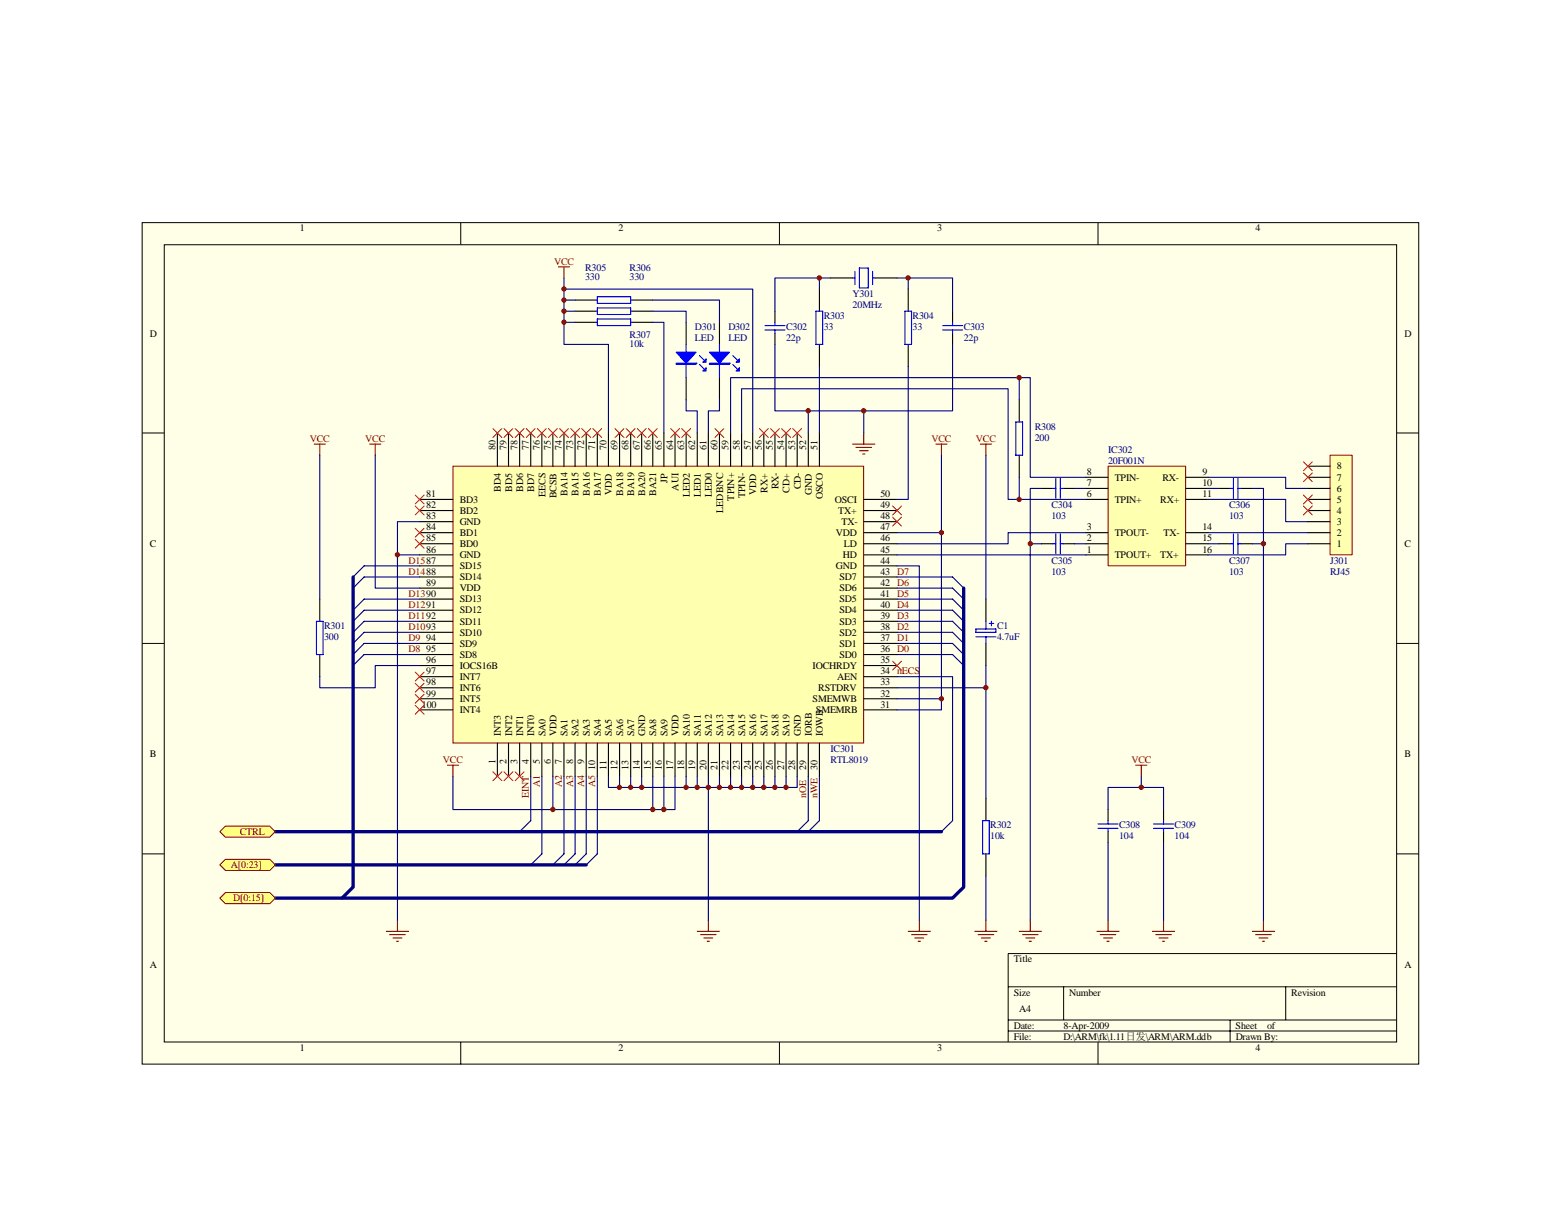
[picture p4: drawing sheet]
<svg xmlns="http://www.w3.org/2000/svg" width="279mm" height="216mm" viewBox="0 0 279 216" stroke-linecap="round" stroke-linejoin="round" font-family="sans-serif">
<path d="M25.4 39.9h228.5v150.6h-228.5z" fill="#ffffe8"/>
<g fill="none" stroke="#000" stroke-width=".18">
<path d="M25.4 39.9h228.5v150.6h-228.5zM82.5 39.9v3.9M139.5 39.9v3.9M196.5 39.9v3.9M29.4 43.8h220.6v142.7h-220.6zM25.4 77.5h4M250 77.5h4M25.4 115.2h4M250 115.2h4M25.4 152.9h4M250 152.9h4M180.4 176.7h69.6"/>
<path d="M190.4 176.7v5.9M230.1 176.7v5.9M250 170.7h-69.6v15.9M82.5 186.6v3.9M139.5 186.6v3.9M180.4 182.6h69.6M180.4 184.6h69.6M196.5 186.6v3.9M220.2 182.6v4"/>
</g>
<path d="M81.1 83.5h73.5v49.5h-73.5z" fill="#ffffb0"/>
<path d="M81.1 83.5h73.5v49.5h-73.5z" fill="none" stroke="#800000" stroke-width=".18"/>
<g fill="none" stroke="#000" stroke-width=".2">
<path d="M102.9 53.7h4M102.9 55.7h4M102.9 57.7h4M112.9 53.7h3.9M112.9 55.7h3.9M112.9 57.7h3.9M122.8 57.7v4M128.8 57.7v4M138.7 55.7v2M138.7 59.7v2M146.7 51.8v3.9M148.6 49.8h4"/>
<path d="M156.6 49.8h4M162.6 51.8v3.9M170.5 55.7v2M170.5 59.7v2M89 77.5v6M91 77.5v6M93 77.5v6M95 77.5v6M97 77.5v6M99 77.5v6M100.9 77.5v6M102.9 77.5v6"/>
<path d="M104.9 77.5v6M106.9 77.5v6M108.9 77.5v6M110.9 77.5v6M112.9 77.5v6M114.9 77.5v6M116.8 77.5v6M118.8 77.5v6M120.8 77.5v6M122.8 67.6v4M122.8 77.5v6M124.8 77.5v6"/>
<path d="M126.8 77.5v6M128.8 67.6v4M128.8 77.5v6M130.8 77.5v6M132.7 77.5v6M134.7 77.5v6M136.7 77.5v6M138.7 77.5v6M140.7 77.5v6M142.7 77.5v6M144.7 77.5v6M146.7 61.7v3.9"/>
<path d="M146.7 77.5v6M162.6 61.7v3.9M75.1 89.4h6M75.1 91.4h6M75.1 93.4h6M75.1 95.4h6M75.1 97.3h6M75.1 99.3h6M154.6 89.4h6M154.6 91.4h6M154.6 93.4h6M154.6 95.4h6"/>
<path d="M154.6 97.3h6M154.6 99.3h6M57.2 107.3v3.9M57.2 117.2v3.9M75.1 101.3h6M75.1 103.3h6M75.1 105.3h6M75.1 107.3h6M75.1 109.2h6M75.1 111.2h6M75.1 113.2h6M75.1 115.2h6"/>
<path d="M75.1 117.2h6M75.1 119.1h6M154.6 101.3h6M154.6 103.3h6M154.6 105.3h6M154.6 107.3h6M154.6 109.2h6M154.6 111.2h6M154.6 113.2h6M154.6 115.2h6M154.6 117.2h6M154.6 119.1h6"/>
<path d="M176.5 107.3v3.9M176.5 115.2v3.9M75.1 121.1h6M75.1 123.1h6M75.1 125.1h6M75.1 127.1h6M89 133v6M91 133v6M93 133v6M95 133v6M97 133v6M99 133v6"/>
<path d="M100.9 133v6M102.9 133v6M104.9 133v6M106.9 133v6M108.9 133v6M110.9 133v6M112.9 133v6M114.9 133v6M116.8 133v6M118.8 133v6M120.8 133v6M122.8 133v6"/>
<path d="M124.8 133v6M126.8 133v6M128.8 133v6M130.8 133v6M132.7 133v6M134.7 133v6M136.7 133v6M138.7 133v6M140.7 133v6M142.7 133v6M144.7 133v6M146.7 133v6"/>
<path d="M154.6 121.1h6M154.6 123.1h6M154.6 125.1h6M154.6 127.1h6M176.5 142.9v4M176.5 152.9v3.9"/>
</g>
<g fill="none" stroke="#f00" stroke-width=".18">
<path d="M88.2 76.7l1.6 1.6M89.8 76.7l-1.6 1.6M90.2 76.7l1.6 1.6M91.8 76.7l-1.6 1.6M92.2 76.7l1.6 1.6M93.8 76.7l-1.6 1.6M94.2 76.7l1.6 1.6M95.8 76.7l-1.6 1.6M96.2 76.7l1.6 1.6M97.8 76.7l-1.6 1.6M98.2 76.7l1.6 1.6M99.8 76.7l-1.6 1.6"/>
<path d="M100.2 76.7l1.5 1.6M101.7 76.7l-1.5 1.6M102.2 76.7l1.5 1.6M103.7 76.7l-1.5 1.6M104.1 76.7l1.6 1.6M105.7 76.7l-1.6 1.6M106.1 76.7l1.6 1.6M107.7 76.7l-1.6 1.6M110.1 76.7l1.6 1.6M111.7 76.7l-1.6 1.6M112.1 76.7l1.6 1.6M113.7 76.7l-1.6 1.6"/>
<path d="M114.1 76.7l1.6 1.6M115.7 76.7l-1.6 1.6M116.1 76.7l1.5 1.6M117.6 76.7l-1.5 1.6M120 76.7l1.6 1.6M121.6 76.7l-1.6 1.6M122 76.7l1.6 1.6M123.6 76.7l-1.6 1.6M128 76.7l1.6 1.6M129.6 76.7l-1.6 1.6M135.9 76.7l1.6 1.6M137.5 76.7l-1.6 1.6"/>
<path d="M137.9 76.7l1.6 1.6M139.5 76.7l-1.6 1.6M139.9 76.7l1.6 1.6M141.5 76.7l-1.6 1.6M141.9 76.7l1.6 1.6M143.5 76.7l-1.6 1.6M74.3 88.6l1.6 1.6M74.3 90.6l1.6 1.6M74.3 94.6l1.6 1.6M74.3 96.5l1.6 1.6M75.9 88.6l-1.6 1.6M75.9 90.6l-1.6 1.6"/>
<path d="M75.9 94.6l-1.6 1.6M75.9 96.5l-1.6 1.6M159.8 90.6l1.6 1.6M159.8 92.6l1.6 1.6M161.4 90.6l-1.6 1.6M161.4 92.6l-1.6 1.6M159.8 118.4l1.6 1.6M161.4 118.4l-1.6 1.6M74.3 122.3l1.6 1.6M74.3 120.3l1.6 1.6M74.3 126.3l1.6 1.6M74.3 124.3l1.6 1.6"/>
<path d="M75.9 126.3l-1.6 1.6M75.9 124.3l-1.6 1.6M75.9 122.3l-1.6 1.6M75.9 120.3l-1.6 1.6M88.2 138.2l1.6 1.6M89.8 138.2l-1.6 1.6M90.2 138.2l1.6 1.6M91.8 138.2l-1.6 1.6M92.2 138.2l1.6 1.6M93.8 138.2l-1.6 1.6"/>
</g>
<g fill="none" stroke="#800000" stroke-width=".2">
<path d="M99.9 47.8h2M100.9 47.8v2M56.2 79.5h2M57.2 79.5v2M66.2 79.5h2M67.2 79.5v2M152.6 79.5h4M154.6 77.5v2M167.5 79.5h2M168.5 79.5v2M175.5 79.5h2M176.5 79.5v2"/>
<path d="M153.2 80.1h2.8M153.8 80.7h1.6M154.4 81.3h.4M80.1 137h2M81.1 137v2M69.2 166.7h3.9M69.7 167.3h2.8M70.3 167.9h1.6M71 168.5h.3M71.1 164.8v1.9M124.8 166.7h4M125.4 167.3h2.8"/>
<path d="M126 167.9h1.6M126.6 168.5h.4M126.8 164.8v1.9M162.6 166.7h3.9M163.2 167.3h2.7M163.7 167.9h1.6M164.3 168.5h.4M164.5 164.8v1.9M174.5 166.7h4M175.1 167.3h2.8M175.7 167.9h1.5M176.3 168.5h.4"/>
<path d="M176.5 164.8v1.9"/>
</g>
<g fill="none" stroke="#000080" stroke-width=".2">
<path d="M100.9 49.8v11.9h8v15.8M100.9 51.8h33.8v25.7M100.9 53.7h2M100.9 55.7h2M100.9 57.7h2M116.8 57.7h2v19.8M116.8 53.7h12v4M116.8 55.7h6v2M146.7 49.8v2M148.6 49.8h-9.9v5.9M160.6 49.8h9.9v5.9M162.6 49.8v2"/>
<path d="M122.8 71.6v2h2v3.9M128.8 71.6v2h-2v3.9M138.7 61.7v11.9h31.8v-11.9M144.7 73.6v3.9M146.7 65.6v11.9M154.6 73.6v3.9M162.6 65.6v23.8h-2M57.2 81.5v25.8M67.2 81.5v23.8h7.9M71.1 99.3h4M75.1 93.4h-4v71.4M160.6 95.4h7.9"/>
<path d="M168.5 81.5v45.6h-7.9M176.5 81.5v25.8M75.1 119.1h-7.9v4h-10v-2M75.1 103.3h-9.9l-2 2M75.1 107.3h-9.9l-2 1.9M75.1 109.2h-9.9l-2 2M75.1 111.2h-9.9l-2 2M75.1 113.2h-9.9l-2 2M75.1 115.2h-9.9l-2 2M75.1 117.2h-9.9l-2 1.9M75.1 101.3h-9.9l-2 2M160.6 101.3h3.9v63.5"/>
<path d="M160.6 103.3h9.9l2 2M160.6 105.3h9.9l2 2M160.6 107.3h9.9l2 1.9M160.6 109.2h9.9l2 2M160.6 111.2h9.9l2 2M160.6 113.2h9.9l2 2M160.6 115.2h9.9l2 2M160.6 117.2h9.9l2 1.9M176.5 119.1v23.8M81.1 139v5.9h39.7v-5.9M95 139v7.9l-2 2M97 139v13.9l-2 1.9"/>
<path d="M99 139v5.9M100.9 139v13.9l-1.9 1.9M102.9 139v13.9l-2 1.9M104.9 139v13.9l-2 1.9M106.9 139v13.9l-2 1.9M108.9 139v2h33.8v-2M110.9 139v2M112.9 139v2M114.9 139v2M116.8 139v5.9M118.8 139v5.9M122.8 139v2"/>
<path d="M124.8 139v2M128.8 139v2M130.8 139v2M132.7 139v2M134.7 139v2M136.7 139v2M138.7 139v2M140.7 139v2M144.7 139v7.9l-2 2M146.7 139v7.9l-2 2M160.6 121.1h9.9v25.8l-2 2M160.6 125.1h7.9"/>
<path d="M160.6 123.1h15.9M176.5 156.8v8"/>
</g>
<path d="M63.2 103.3v55.5l-2 2" fill="none" stroke="#000080" stroke-width=".6"/>
<g fill="none" stroke="#00f" stroke-width=".2">
<path d="M106.9 57.1h6v1.2h-6zM106.9 53.1h6v1.2h-6zM106.9 55.1h6v1.2h-6zM136.9 59.1h3.6M136.9 58.3h3.6M138.7 57.7v.6M138.7 59.1v.6M146 55.7h1.3v6h-1.3zM152.6 49.8h.4M153 48.6v2.3M153.8 48h1.6v3.5h-1.6zM156.2 48.6v2.3"/>
<path d="M156.2 49.8h.4M162 55.7h1.2v6h-1.2zM168.7 59.1h3.6M168.7 58.3h3.6M170.5 57.7v.6M170.5 59.1v.6M122.8 61.7v5.9M125.2 65.2l.8 .8M125.2 63.6l.8 .8M128.8 61.7v5.9M131.1 65.2l.9 .8M131.1 63.6l.9 .8"/>
<path d="M56.6 111.2h1.2v6h-1.2zM174.7 112.6h3.5v.6h-3.5zM174.7 114h3.5M176.5 111.2v1.4M176.5 114v1.2M177.1 111.6h.8M177.5 111.2v.8M175.9 146.9h1.2v6h-1.2z"/>
</g>
<g fill="#00f" stroke="#00f" stroke-width=".2">
<path d="M121 63.1h3.6l-1.8 1.9z"/>
<path d="M125.8 66.4l.6-.6v.6z"/>
<path d="M125.8 64.8l.6-.6v.6z"/>
<path d="M127 63.1h3.6l-1.8 1.9z"/>
<path d="M131.7 66.4l.7-.6v.6z"/>
<path d="M131.7 64.8l.7-.6v.6z"/>
<path d="M121 65h3.6v.2h-3.6z" fill-rule="evenodd"/>
<path d="M127 65h3.6v.2h-3.6z" fill-rule="evenodd"/>
</g>
<path d="M198.4 83.5h13.8v17.8h-13.8z" fill="#ffffb0"/>
<path d="M198.3 83.5h13.9v17.8h-13.9z" fill="none" stroke="#800000" stroke-width=".18"/>
<g fill="none" stroke="#000" stroke-width=".2">
<path d="M182.4 71.6v3.9M182.4 81.5v3.9M186.4 97.3h2M186.4 87.4h2M190.4 97.3h2M190.4 87.4h2M194.4 99.3h3.9M194.4 97.3h3.9M194.4 95.4h3.9M194.4 89.4h3.9M194.4 87.4h3.9M194.4 85.4h3.9"/>
<path d="M212.2 99.3h4M212.2 97.3h4M212.2 95.4h4M212.2 89.4h4M212.2 87.4h4M212.2 85.4h4M218.2 97.3h2M218.2 87.4h2M222.2 97.3h2M222.2 87.4h2"/>
</g>
<g fill="none" stroke="#00f" stroke-width=".2">
<path d="M181.8 75.5h1.2v6h-1.2zM188.4 87.4h.6M188.4 97.3h.6M189 85.6v3.6M189 95.6v3.5M189.8 87.4h.6M189.8 85.6v3.6M189.8 95.6v3.5M189.8 97.3h.6M220.2 87.4h.6M220.2 97.3h.6M220.8 85.6v3.6"/>
<path d="M220.8 95.6v3.5M221.6 87.4h.6M221.6 97.3h.6M221.6 85.6v3.6M221.6 95.6v3.5"/>
</g>
<path d="M182.4 166.7h4M183 167.3h2.8M183.6 167.9h1.6M184.2 168.5h.4M184.4 164.8v1.9M224.2 166.7h3.9M224.7 167.3h2.8M225.3 167.9h1.6M226 168.5h.3M226.1 164.8v1.9" fill="none" stroke="#800000" stroke-width=".2"/>
<path d="M182.4 67.6v4M160.6 99.3h33.8M182.4 85.4v4M184.4 97.3h2M186.4 87.4h-2v77.4M192.4 87.4h2M192.4 97.3h2M194.4 95.4h-14v1.9h-19.8M216.2 87.4h2M216.2 97.3h2M224.2 87.4h1.9v77.4M224.2 97.3h1.9" fill="none" stroke="#000080" stroke-width=".2"/>
<path d="M238.1 81.5h3.9v17.8h-3.9z" fill="#ffffb0"/>
<path d="M238.1 81.5h3.9v17.8h-3.9z" fill="none" stroke="#800000" stroke-width=".18"/>
<path d="M234.1 97.3h4M234.1 95.4h4M234.1 93.4h4M234.1 91.4h4M234.1 89.4h4M234.1 87.4h4M234.1 85.4h4M234.1 83.5h4M198.3 144.9v2M198.3 148.9v2M208.3 144.9v2M208.3 148.9v2" fill="none" stroke="#000" stroke-width=".2"/>
<path d="M216.2 89.4h13.9v4h4M216.2 85.4h13.9v2h4M216.2 95.4h17.9M234.1 97.3h-4v2h-13.9M204.3 139v2M198.3 144.9v-3.9h10v3.9M198.3 150.9v13.9M208.3 150.9v13.9" fill="none" stroke="#000080" stroke-width=".2"/>
<path d="M233.3 82.7l1.6 1.6M233.3 84.7l1.6 1.5M233.3 88.6l1.6 1.6M233.3 90.6l1.6 1.6M234.9 82.7l-1.6 1.6M234.9 84.7l-1.6 1.5M234.9 88.6l-1.6 1.6M234.9 90.6l-1.6 1.6" fill="none" stroke="#f00" stroke-width=".18"/>
<path d="M172.5 105.3v53.5l-2 2h-121.2M49.3 148.9h119.2M49.3 154.8h55.6" fill="none" stroke="#000080" stroke-width=".6"/>
<path d="M196.5 148.3h3.6M196.5 147.5h3.6M198.3 146.9v.6M198.3 148.3v.6M206.5 148.3h3.5M206.5 147.5h3.5M208.3 146.9v.6M208.3 148.3v.6" fill="none" stroke="#00f" stroke-width=".2"/>
<path d="M203.3 137h2M204.3 137v2M196.3 166.7h4M196.9 167.3h2.8M197.5 167.9h1.6M198.1 168.5h.4M198.3 164.8v1.9M206.3 166.7h3.9M206.9 167.3h2.8M207.5 167.9h1.6M208.1 168.5h.3M208.3 164.8v1.9" fill="none" stroke="#800000" stroke-width=".2"/>
<g fill="#800000" stroke="#800000" stroke-width=".18">
<circle cx="130.7" cy="140.9" r=".38"/>
<circle cx="124.8" cy="140.9" r=".39"/>
<circle cx="134.7" cy="140.9" r=".38"/>
<circle cx="128.8" cy="140.9" r=".38"/>
<circle cx="136.7" cy="140.9" r=".39"/>
<circle cx="138.7" cy="140.9" r=".39"/>
<circle cx="132.7" cy="140.9" r=".38"/>
<circle cx="140.7" cy="140.9" r=".39"/>
<circle cx="110.9" cy="140.9" r=".38"/>
<circle cx="112.9" cy="140.9" r=".38"/>
<circle cx="114.9" cy="140.9" r=".38"/>
<circle cx="122.8" cy="140.9" r=".39"/>
<circle cx="118.8" cy="144.9" r=".39"/>
<circle cx="116.8" cy="144.9" r=".39"/>
<circle cx="98.9" cy="144.9" r=".39"/>
<circle cx="168.5" cy="125.1" r=".38"/>
<circle cx="168.5" cy="95.4" r=".38"/>
<circle cx="71.1" cy="99.3" r=".39"/>
<circle cx="176.5" cy="123.1" r=".39"/>
<circle cx="162.5" cy="49.7" r=".39"/>
<circle cx="146.6" cy="49.7" r=".39"/>
<circle cx="144.6" cy="73.5" r=".39"/>
<circle cx="154.6" cy="73.5" r=".39"/>
<circle cx="100.9" cy="53.7" r=".38"/>
<circle cx="100.9" cy="55.7" r=".39"/>
<circle cx="100.9" cy="57.7" r=".38"/>
<circle cx="100.9" cy="51.7" r=".38"/>
<circle cx="184.4" cy="97.3" r=".39"/>
<circle cx="226.1" cy="97.3" r=".39"/>
<circle cx="204.3" cy="140.9" r=".39"/>
</g>
<g fill="#ffff80" stroke="#800000" stroke-width=".18">
<path d="M40.3 147.9h8l1 1-1 1h-8l-1-1z" fill-rule="evenodd"/>
<path d="M40.3 153.8h8l1 1-1 1h-8l-1-1z" fill-rule="evenodd"/>
<path d="M40.3 159.8h8l1 1-1 1h-8l-1-1z" fill-rule="evenodd"/>
</g>
<path d="M130.8 77.5v-9.9h53.6v17.8h10M132.7 77.5v-7.9h47.7v19.8h14M126.8 139v25.8" fill="none" stroke="#000080" stroke-width=".2"/>
<g fill="#800000" stroke="#800000" stroke-width=".18">
<circle cx="126.8" cy="140.9" r=".39"/>
<circle cx="182.4" cy="89.4" r=".38"/>
<circle cx="182.4" cy="67.6" r=".39"/>
</g>
<g font-size="1.8">
<text x="53.7" y="41.4">1</text>
<text x="110.7" y="41.4">2</text>
<text x="167.7" y="41.4">3</text>
<text x="224.7" y="41.4">4</text>
<text x="26.8" y="60.3">D</text>
<text x="251.4" y="60.3">D</text>
<text x="88.7" y="80.5" transform="rotate(-90 88.7 80.5)">80</text>
<text x="90.7" y="80.5" transform="rotate(-90 90.7 80.5)">79</text>
<text x="92.6" y="80.5" transform="rotate(-90 92.6 80.5)">78</text>
<text x="94.6" y="80.5" transform="rotate(-90 94.6 80.5)">77</text>
<text x="96.6" y="80.5" transform="rotate(-90 96.6 80.5)">76</text>
<text x="98.6" y="80.5" transform="rotate(-90 98.6 80.5)">75</text>
<text x="100.6" y="80.5" transform="rotate(-90 100.6 80.5)">74</text>
<text x="102.6" y="80.5" transform="rotate(-90 102.6 80.5)">73</text>
<text x="104.6" y="80.5" transform="rotate(-90 104.6 80.5)">72</text>
<text x="106.6" y="80.5" transform="rotate(-90 106.6 80.5)">71</text>
<text x="108.5" y="80.5" transform="rotate(-90 108.5 80.5)">70</text>
<text x="110.5" y="80.5" transform="rotate(-90 110.5 80.5)">69</text>
<text x="112.5" y="80.5" transform="rotate(-90 112.5 80.5)">68</text>
<text x="114.5" y="80.5" transform="rotate(-90 114.5 80.5)">67</text>
<text x="116.5" y="80.5" transform="rotate(-90 116.5 80.5)">66</text>
<text x="118.5" y="80.5" transform="rotate(-90 118.5 80.5)">65</text>
<text x="120.5" y="80.5" transform="rotate(-90 120.5 80.5)">64</text>
<text x="122.4" y="80.5" transform="rotate(-90 122.4 80.5)">63</text>
<text x="124.4" y="80.5" transform="rotate(-90 124.4 80.5)">62</text>
<text x="126.4" y="80.5" transform="rotate(-90 126.4 80.5)">61</text>
<text x="128.4" y="80.5" transform="rotate(-90 128.4 80.5)">60</text>
<text x="130.4" y="80.5" transform="rotate(-90 130.4 80.5)">59</text>
<text x="132.4" y="80.5" transform="rotate(-90 132.4 80.5)">58</text>
<text x="134.4" y="80.5" transform="rotate(-90 134.4 80.5)">57</text>
<text x="136.4" y="80.5" transform="rotate(-90 136.4 80.5)">56</text>
<text x="138.3" y="80.5" transform="rotate(-90 138.3 80.5)">55</text>
<text x="140.3" y="80.5" transform="rotate(-90 140.3 80.5)">54</text>
<text x="142.3" y="80.5" transform="rotate(-90 142.3 80.5)">53</text>
<text x="144.3" y="80.5" transform="rotate(-90 144.3 80.5)">52</text>
<text x="146.3" y="80.5" transform="rotate(-90 146.3 80.5)">51</text>
<text x="76.3" y="89">81</text>
<text x="82.3" y="90">BD3</text>
<text x="89.7" y="88" transform="rotate(-90 89.7 88)">BD4</text>
<text x="91.7" y="88" transform="rotate(-90 91.7 88)">BD5</text>
<text x="93.6" y="88" transform="rotate(-90 93.6 88)">BD6</text>
<text x="95.6" y="88" transform="rotate(-90 95.6 88)">BD7</text>
<text x="97.6" y="89" transform="rotate(-90 97.6 89)">EECS</text>
<text x="99.6" y="89.2" transform="rotate(-90 99.6 89.2)">BCSB</text>
<text x="101.6" y="88.8" transform="rotate(-90 101.6 88.8)">BA14</text>
<text x="103.6" y="88.8" transform="rotate(-90 103.6 88.8)">BA15</text>
<text x="105.6" y="88.8" transform="rotate(-90 105.6 88.8)">BA16</text>
<text x="107.5" y="88.8" transform="rotate(-90 107.5 88.8)">BA17</text>
<text x="109.5" y="88.6" transform="rotate(-90 109.5 88.6)">VDD</text>
<text x="111.5" y="88.8" transform="rotate(-90 111.5 88.8)">BA18</text>
<text x="113.5" y="88.8" transform="rotate(-90 113.5 88.8)">BA19</text>
<text x="115.5" y="88.8" transform="rotate(-90 115.5 88.8)">BA20</text>
<text x="117.5" y="88.8" transform="rotate(-90 117.5 88.8)">BA21</text>
<text x="119.5" y="86.4" transform="rotate(-90 119.5 86.4)">JP</text>
<text x="121.5" y="87.8" transform="rotate(-90 121.5 87.8)">AUI</text>
<text x="123.4" y="89" transform="rotate(-90 123.4 89)">LED2</text>
<text x="125.4" y="89" transform="rotate(-90 125.4 89)">LED1</text>
<text x="127.4" y="89" transform="rotate(-90 127.4 89)">LED0</text>
<text x="131.4" y="89.6" transform="rotate(-90 131.4 89.6)">TPIN+</text>
<text x="133.4" y="89.2" transform="rotate(-90 133.4 89.2)">TPIN-</text>
<text x="135.4" y="88.6" transform="rotate(-90 135.4 88.6)">VDD</text>
<text x="137.4" y="88.2" transform="rotate(-90 137.4 88.2)">RX+</text>
<text x="139.3" y="87.6" transform="rotate(-90 139.3 87.6)">RX-</text>
<text x="141.3" y="88.2" transform="rotate(-90 141.3 88.2)">CD+</text>
<text x="143.3" y="87.6" transform="rotate(-90 143.3 87.6)">CD-</text>
<text x="145.3" y="88.6" transform="rotate(-90 145.3 88.6)">GND</text>
<text x="147.3" y="89.4" transform="rotate(-90 147.3 89.4)">OSCO</text>
<text x="149.4" y="90">OSCI</text>
<text x="157.6" y="89">50</text>
<text x="194.5" y="89">6</text>
<text x="194.5" y="85">8</text>
<text x="194.5" y="87">7</text>
<text x="199.5" y="90">TPIN+</text>
<text x="199.5" y="86">TPIN-</text>
<text x="207.7" y="90">RX+</text>
<text x="208.1" y="86">RX-</text>
<text x="215.2" y="85">9</text>
<text x="215.2" y="87">10</text>
<text x="215.2" y="89">11</text>
<text x="239.3" y="90">5</text>
<text x="239.3" y="88">6</text>
<text x="239.3" y="86">7</text>
<text x="239.3" y="84">8</text>
<text x="76.3" y="91">82</text>
<text x="76.3" y="93">83</text>
<text x="76.3" y="95">84</text>
<text x="82.3" y="92">BD2</text>
<text x="82.3" y="94">GND</text>
<text x="82.3" y="95.9">BD1</text>
<text x="129.4" y="91.8" transform="rotate(-90 129.4 91.8)">LEDBNC</text>
<text x="149.6" y="95.9">VDD</text>
<text x="150" y="92">TX+</text>
<text x="150.6" y="94">TX-</text>
<text x="157.6" y="93">48</text>
<text x="157.6" y="95">47</text>
<text x="157.6" y="91">49</text>
<text x="194.5" y="95">3</text>
<text x="199.5" y="95.9">TPOUT-</text>
<text x="208.3" y="95.9">TX-</text>
<text x="215.2" y="95">14</text>
<text x="239.3" y="95.9">2</text>
<text x="239.3" y="94">3</text>
<text x="239.3" y="92">4</text>
<text x="26.8" y="97.9">C</text>
<text x="76.3" y="96.9">85</text>
<text x="76.3" y="98.9">86</text>
<text x="82.3" y="97.9">BD0</text>
<text x="82.3" y="99.9">GND</text>
<text x="82.3" y="101.9">SD15</text>
<text x="149.6" y="101.9">GND</text>
<text x="150.8" y="99.9">HD</text>
<text x="151" y="97.9">LD</text>
<text x="157.6" y="100.9">44</text>
<text x="157.6" y="98.9">45</text>
<text x="157.6" y="96.9">46</text>
<text x="194.5" y="98.9">1</text>
<text x="194.5" y="96.9">2</text>
<text x="199.5" y="99.9">TPOUT+</text>
<text x="207.7" y="99.9">TX+</text>
<text x="215.2" y="96.9">15</text>
<text x="215.2" y="98.9">16</text>
<text x="239.3" y="97.9">1</text>
<text x="251.4" y="97.9">C</text>
<text x="76.3" y="104.9">89</text>
<text x="82.3" y="103.9">SD14</text>
<text x="82.3" y="105.9">VDD</text>
<text x="82.3" y="107.8">SD13</text>
<text x="150.2" y="103.9">SD7</text>
<text x="150.2" y="105.9">SD6</text>
<text x="150.2" y="107.8">SD5</text>
<text x="157.6" y="102.9">43 D7</text>
<text x="157.6" y="104.9">42 D6</text>
<text x="157.6" y="106.8">41 D5</text>
<text x="82.3" y="109.8">SD12</text>
<text x="82.3" y="111.8">SD11</text>
<text x="82.3" y="113.8">SD10</text>
<text x="150.2" y="109.8">SD4</text>
<text x="150.2" y="111.8">SD3</text>
<text x="150.2" y="113.8">SD2</text>
<text x="157.6" y="108.8">40 D4</text>
<text x="157.6" y="110.8">39 D3</text>
<text x="157.6" y="112.8">38 D2</text>
<text x="76.3" y="114.8">94</text>
<text x="76.3" y="116.8">95</text>
<text x="76.3" y="118.7">96</text>
<text x="82.3" y="115.8">SD9</text>
<text x="82.3" y="117.8">SD8</text>
<text x="82.3" y="119.7">IOCS16B</text>
<text x="145.5" y="119.7">IOCHRDY</text>
<text x="150.2" y="115.8">SD1</text>
<text x="150.2" y="117.8">SD0</text>
<text x="157.6" y="114.8">37 D1</text>
<text x="157.6" y="116.8">36 D0</text>
<text x="157.6" y="118.7">35</text>
<text x="76.3" y="120.7">97</text>
<text x="76.3" y="122.7">98</text>
<text x="76.3" y="124.7">99</text>
<text x="82.3" y="121.7">INT7</text>
<text x="82.3" y="123.7">INT6</text>
<text x="82.3" y="125.7">INT5</text>
<text x="145.5" y="125.7">SMEMWB</text>
<text x="146.5" y="123.7">RSTDRV</text>
<text x="149.8" y="121.7">AEN</text>
<text x="157.6" y="122.7">33</text>
<text x="157.6" y="124.7">32</text>
<text x="157.6" y="120.7">34 nECS</text>
<text x="75.5" y="126.7">100</text>
<text x="82.3" y="127.7">INT4</text>
<text x="89.7" y="131.8" transform="rotate(-90 89.7 131.8)">INT3</text>
<text x="91.7" y="131.8" transform="rotate(-90 91.7 131.8)">INT2</text>
<text x="93.6" y="131.8" transform="rotate(-90 93.6 131.8)">INT1</text>
<text x="95.6" y="131.8" transform="rotate(-90 95.6 131.8)">INT0</text>
<text x="97.6" y="131.8" transform="rotate(-90 97.6 131.8)">SA0</text>
<text x="99.6" y="131.8" transform="rotate(-90 99.6 131.8)">VDD</text>
<text x="101.6" y="131.8" transform="rotate(-90 101.6 131.8)">SA1</text>
<text x="103.6" y="131.8" transform="rotate(-90 103.6 131.8)">SA2</text>
<text x="105.6" y="131.8" transform="rotate(-90 105.6 131.8)">SA3</text>
<text x="107.5" y="131.8" transform="rotate(-90 107.5 131.8)">SA4</text>
<text x="109.5" y="131.8" transform="rotate(-90 109.5 131.8)">SA5</text>
<text x="111.5" y="131.8" transform="rotate(-90 111.5 131.8)">SA6</text>
<text x="113.5" y="131.8" transform="rotate(-90 113.5 131.8)">SA7</text>
<text x="115.5" y="131.8" transform="rotate(-90 115.5 131.8)">GND</text>
<text x="117.5" y="131.8" transform="rotate(-90 117.5 131.8)">SA8</text>
<text x="119.5" y="131.8" transform="rotate(-90 119.5 131.8)">SA9</text>
<text x="121.5" y="131.8" transform="rotate(-90 121.5 131.8)">VDD</text>
<text x="123.4" y="131.8" transform="rotate(-90 123.4 131.8)">SA10</text>
<text x="125.4" y="131.8" transform="rotate(-90 125.4 131.8)">SA11</text>
<text x="127.4" y="131.8" transform="rotate(-90 127.4 131.8)">SA12</text>
<text x="129.4" y="131.8" transform="rotate(-90 129.4 131.8)">SA13</text>
<text x="131.4" y="131.8" transform="rotate(-90 131.4 131.8)">SA14</text>
<text x="133.4" y="131.8" transform="rotate(-90 133.4 131.8)">SA15</text>
<text x="135.4" y="131.8" transform="rotate(-90 135.4 131.8)">SA16</text>
<text x="137.4" y="131.8" transform="rotate(-90 137.4 131.8)">SA17</text>
<text x="139.3" y="131.8" transform="rotate(-90 139.3 131.8)">SA18</text>
<text x="141.3" y="131.8" transform="rotate(-90 141.3 131.8)">SA19</text>
<text x="143.3" y="131.8" transform="rotate(-90 143.3 131.8)">GND</text>
<text x="145.3" y="131.8" transform="rotate(-90 145.3 131.8)">IORB</text>
<text x="146" y="127.7">SMEMRB</text>
<text x="147.3" y="131.8" transform="rotate(-90 147.3 131.8)">IOWB</text>
<text x="157.6" y="126.7">31</text>
<text x="26.8" y="135.6">B</text>
<text x="88.7" y="136.8" transform="rotate(-90 88.7 136.8)">1</text>
<text x="90.7" y="136.8" transform="rotate(-90 90.7 136.8)">2</text>
<text x="92.6" y="136.8" transform="rotate(-90 92.6 136.8)">3</text>
<text x="94.6" y="136.8" transform="rotate(-90 94.6 136.8)">4</text>
<text x="96.6" y="136.8" transform="rotate(-90 96.6 136.8)">5</text>
<text x="98.6" y="136.8" transform="rotate(-90 98.6 136.8)">6</text>
<text x="100.6" y="136.8" transform="rotate(-90 100.6 136.8)">7</text>
<text x="102.6" y="136.8" transform="rotate(-90 102.6 136.8)">8</text>
<text x="104.6" y="136.8" transform="rotate(-90 104.6 136.8)">9</text>
<text x="106.6" y="137.8" transform="rotate(-90 106.6 137.8)">10</text>
<text x="108.5" y="137.8" transform="rotate(-90 108.5 137.8)">11</text>
<text x="110.5" y="137.8" transform="rotate(-90 110.5 137.8)">12</text>
<text x="112.5" y="137.8" transform="rotate(-90 112.5 137.8)">13</text>
<text x="114.5" y="137.8" transform="rotate(-90 114.5 137.8)">14</text>
<text x="116.5" y="137.8" transform="rotate(-90 116.5 137.8)">15</text>
<text x="118.5" y="137.8" transform="rotate(-90 118.5 137.8)">16</text>
<text x="120.5" y="137.8" transform="rotate(-90 120.5 137.8)">17</text>
<text x="122.4" y="137.8" transform="rotate(-90 122.4 137.8)">18</text>
<text x="124.4" y="137.8" transform="rotate(-90 124.4 137.8)">19</text>
<text x="126.4" y="137.8" transform="rotate(-90 126.4 137.8)">20</text>
<text x="128.4" y="137.8" transform="rotate(-90 128.4 137.8)">21</text>
<text x="130.4" y="137.8" transform="rotate(-90 130.4 137.8)">22</text>
<text x="132.4" y="137.8" transform="rotate(-90 132.4 137.8)">23</text>
<text x="134.4" y="137.8" transform="rotate(-90 134.4 137.8)">24</text>
<text x="136.4" y="137.8" transform="rotate(-90 136.4 137.8)">25</text>
<text x="138.3" y="137.8" transform="rotate(-90 138.3 137.8)">26</text>
<text x="140.3" y="137.8" transform="rotate(-90 140.3 137.8)">27</text>
<text x="142.3" y="137.8" transform="rotate(-90 142.3 137.8)">28</text>
<text x="144.3" y="137.8" transform="rotate(-90 144.3 137.8)">29</text>
<text x="146.3" y="137.8" transform="rotate(-90 146.3 137.8)">30</text>
<text x="251.4" y="135.6">B</text>
<text x="26.8" y="173.2">A</text>
<text x="181.4" y="172.3">Title</text>
<text x="251.4" y="173.2">A</text>
<text x="181.4" y="178.2">Size</text>
<text x="191.4" y="178.2">Number</text>
<text x="231.1" y="178.2">Revision</text>
<text x="181.4" y="184.2">Date:</text>
<text x="182.4" y="181.2">A4</text>
<text x="190.4" y="184.2">8-Apr-2009</text>
<text x="221.2" y="184.2">Sheet</text>
<text x="226.8" y="184.2">of</text>
<text x="53.7" y="188.1">1</text>
<text x="110.7" y="188.1">2</text>
<text x="167.7" y="188.1">3</text>
<text x="181.4" y="186.1">File:</text>
<text x="190.4" y="186.1">D:\ARM\fk\1.11日发\ARM\ARM.ddb</text>
<text x="221.2" y="186.1">Drawn By:</text>
<text x="224.7" y="188.1">4</text>
</g>
<g font-size="1.8" fill="#800000">
<text x="99.2" y="47.4">VCC</text>
<text x="55.4" y="79.1">VCC</text>
<text x="65.4" y="79.1">VCC</text>
<text x="166.7" y="79.1">VCC</text>
<text x="174.7" y="79.1">VCC</text>
<text x="73.1" y="100.9">D1587</text>
<text x="73.1" y="106.8">D1390</text>
<text x="73.1" y="102.9">D1488</text>
<text x="73.1" y="112.8">D1093</text>
<text x="73.1" y="110.8">D1192</text>
<text x="73.1" y="108.8">D1291</text>
<text x="73.1" y="116.8">D8</text>
<text x="73.1" y="114.8">D9</text>
<text x="79.3" y="136.6">VCC</text>
<text x="202.5" y="136.6">VCC</text>
<text x="94.6" y="142.9" transform="rotate(-90 94.6 142.9)">EINT</text>
<text x="96.6" y="141" transform="rotate(-90 96.6 141)">A1</text>
<text x="100.6" y="141" transform="rotate(-90 100.6 141)">A2</text>
<text x="102.6" y="141" transform="rotate(-90 102.6 141)">A3</text>
<text x="104.6" y="141" transform="rotate(-90 104.6 141)">A4</text>
<text x="106.6" y="141" transform="rotate(-90 106.6 141)">A5</text>
<text x="144.3" y="142.9" transform="rotate(-90 144.3 142.9)">nOE</text>
<text x="146.3" y="142.9" transform="rotate(-90 146.3 142.9)">nWE</text>
<text x="42.9" y="149.5">CTRL</text>
<text x="41.3" y="155.4">A[0:23]</text>
<text x="41.7" y="161.4">D[0:15]</text>
</g>
<g font-size="1.8" fill="#000080">
<text x="104.7" y="48.6">R305</text>
<text x="104.7" y="50.1">330</text>
<text x="112.7" y="48.6">R306</text>
<text x="112.7" y="50.1">330</text>
<text x="152.6" y="53.1">Y301</text>
<text x="124.4" y="59.1">D301</text>
<text x="130.4" y="59.1">D302</text>
<text x="140.7" y="59.1">C302</text>
<text x="147.4" y="57.1">R303</text>
<text x="147.4" y="59.1">33</text>
<text x="152.6" y="55.1">20MHz</text>
<text x="163.3" y="57.1">R304</text>
<text x="163.3" y="59.1">33</text>
<text x="172.5" y="59.1">C303</text>
<text x="112.7" y="60.5">R307</text>
<text x="112.7" y="62">10k</text>
<text x="124.4" y="61">LED</text>
<text x="130.4" y="61">LED</text>
<text x="140.7" y="61">22p</text>
<text x="172.5" y="61">22p</text>
<text x="185.2" y="76.9">R308</text>
<text x="185.2" y="78.9">200</text>
<text x="198.3" y="81.1">IC302</text>
<text x="198.3" y="83.1">20F001N</text>
<text x="188.2" y="91">C304</text>
<text x="188.2" y="93">103</text>
<text x="220" y="91">C306</text>
<text x="220" y="93">103</text>
<text x="188.2" y="100.9">C305</text>
<text x="220" y="100.9">C307</text>
<text x="238.1" y="100.9">J301</text>
<text x="188.2" y="102.9">103</text>
<text x="220" y="102.9">103</text>
<text x="238.1" y="102.9">RJ45</text>
<text x="58" y="112.6">R301</text>
<text x="178.5" y="112.6">C1</text>
<text x="58" y="114.6">300</text>
<text x="178.5" y="114.6">4.7uF</text>
<text x="148.6" y="134.6">IC301</text>
<text x="148.6" y="136.6">RTL8019</text>
<text x="177.2" y="148.3">R302</text>
<text x="200.3" y="148.3">C308</text>
<text x="210.2" y="148.3">C309</text>
<text x="177.2" y="150.3">10k</text>
<text x="200.3" y="150.3">104</text>
<text x="210.2" y="150.3">104</text>
</g>
</svg>
